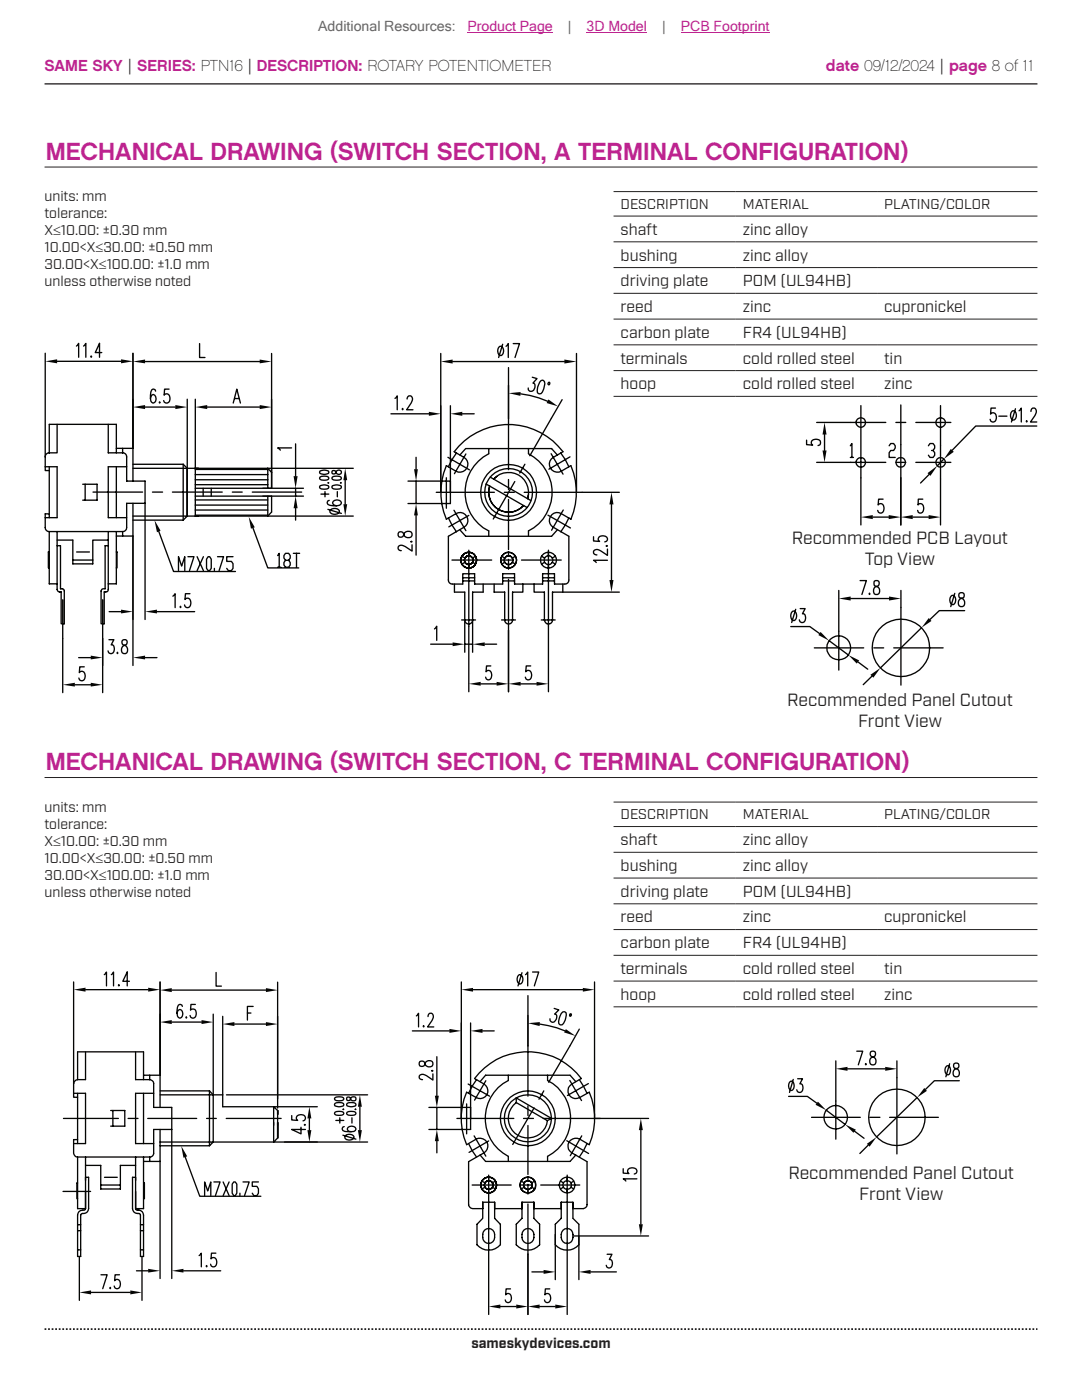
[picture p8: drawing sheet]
<svg xmlns="http://www.w3.org/2000/svg" width="216mm" height="279mm" viewBox="0 0 216 279" stroke-linecap="round" stroke-linejoin="round" font-family="sans-serif">
<path d="M8.9 16.7h198.1" fill="none" stroke="#231f20" stroke-width=".26"/>
<path d="M8.9 265.3h198.1" fill="none" stroke="#231f20" stroke-width=".35" stroke-dasharray=".4 .4 .4 .4 .4 .4" stroke-dashoffset=".7" stroke-linecap="butt"/>
<path d="M8.9 33.3h198.1" fill="none" stroke="#231f20" stroke-width=".2"/>
<path d="M87.9 70.5v27.8M90.3 72.2h22.3M115 70.5v27.8" fill="none" stroke="#040503" stroke-width=".27"/>
<g fill="#040503">
<path d="M87.9 72.2l2.4-.4v.8z"/>
<path d="M112.6 71.8l2.4 .4-2.4 .4z"/>
</g>
<path d="M9 70.5v20.7M11.4 72.1h12.8M26.5 70.5v19M99.6 69.2l.2-.1a.97 .97 0 0 1 .7 .7 .97 .97 0 0 1-.3 1l-.4 .1a1.19 1.19 0 0 1-.2-1.7zM100.3 68.7l-.8 2.6M101 69.1l.4-.5v2.7M102.4 68.6h1.3l-.9 2.7" fill="none" stroke="#040503" stroke-width=".27"/>
<path d="M9 72.1l2.4-.4v.8z" fill="#040503"/>
<path d="M24.2 71.7l2.3 .4-2.3 .4z" fill="#040503"/>
<path d="M15.2 69.1l.5-.6v2.8M16.7 69.1l.4-.6v2.8M18.2 71v.3l.1-.1M20.3 70.4h-1.3l.9-1.9v2.8M26.5 70.5v19M28.9 72.2h22.9M54.2 70.5v23.8" fill="none" stroke="#040503" stroke-width=".27"/>
<g fill="#040503">
<path d="M26.5 72.2l2.4-.4v.7z"/>
<path d="M51.8 71.8l2.4 .4-2.4 .3z"/>
</g>
<path d="M39.8 68.6v2.7h1.1M9.8 84.7h13.4M11.4 106.1h10.2M11.4 107.8h3.1M12.5 127.4v10.8M14.9 136.7h3.2M20.5 127.4v10.8" fill="none" stroke="#040503" stroke-width=".27"/>
<g fill="#040503">
<path d="M12.5 136.7l2.4-.4v.7z"/>
<path d="M18.1 136.3l2.4 .4-2.4 .3z"/>
</g>
<path d="M16.8 133.1h-.9l-.1 1.1a.59 .59 0 0 1 .6-.2 .59 .59 0 0 1 .5 .4 .94 .94 0 0 1-.7 1.5l-.3-.2-.2-.4M93.5 125v13M95.9 136.5h3.2M101.5 125.8v12.2" fill="none" stroke="#040503" stroke-width=".27"/>
<g fill="#040503">
<path d="M93.5 136.5l2.4-.4v.7z"/>
<path d="M99.1 136.1l2.4 .4-2.4 .3z"/>
</g>
<path d="M85.9 128.6h4.4M92.7 123.7v6.5M92.7 128.6h1.6M94.3 123.7v6.5M96.7 128.6h2.4M97.9 132.9h-.8l-.1 1.2a.56 .56 0 0 1 .6-.3 .56 .56 0 0 1 .4 .4 .95 .95 0 0 1-.7 1.5l-.2-.2-.2-.4" fill="none" stroke="#040503" stroke-width=".27"/>
<g fill="#040503">
<path d="M94.3 128.6l2.4-.4v.8z"/>
<path d="M90.3 128.2l2.4 .4-2.4 .4z"/>
</g>
<path d="M86.7 125.5l.4-.5v2.8M101.5 125.8v12.2M103.9 136.5h3.2M109.4 124.9v13.1" fill="none" stroke="#040503" stroke-width=".27"/>
<g fill="#040503">
<path d="M101.5 136.5l2.4-.4v.7z"/>
<path d="M107.1 136.1l2.3 .4-2.3 .3z"/>
</g>
<g fill="none" stroke="#040503" stroke-width=".27">
<path d="M81.4 96h6.7M83 91.3v2.3M83 96v4.5M87.1 98.3h11.5M89.1 92.9l1.9 1.1M89.4 91.3l4.3 2.5M91.1 90.4l-.9 1.3-.7 1.4M93 90.6l-2.3 3.9M100.6 98.3h2M104.6 98.3h11.5M112.3 90.1a13.6 13.6 0 0 0-21.7 0l2 1.2M81.4 100.5h6.7"/>
<path d="M83 102.9v7.9M89.5 103.4l.7 1.4 .9 1.3M90.2 111.8h7.9M90.3 116.6h2M90.6 101.8l2.4 4.1M90.7 118.2h2M91 102.5l-1.9 1.1M92.6 105.2l-3.1 1.8M93.5 102.9l-3.9 2.2M100.1 111.8h2M104.1 111.8h7.9M105.9 132.9h-.9l-.1 1.2a.59 .59 0 0 1 .6-.3 .59 .59 0 0 1 .5 .4 .94 .94 0 0 1-.7 1.5l-.3-.2-.2-.4"/>
</g>
<g fill="#040503">
<path d="M82.6 93.6h.8l-.4 2.4z"/>
<path d="M83 100.5l.4 2.4h-.8z"/>
</g>
<path d="M88.1 96h1.8v4.5h-1.8M89.1 92.9a13.6 13.6 0 0 0 0 10.7M89.1 95.3v6.1M116.2 98.3h7.4M79.6 106.2l-.2 .6a.56 .56 0 0 0 .5 .4 .56 .56 0 0 0 .6-.3 .94 .94 0 0 1 .7-.8 .94 .94 0 0 1 1 .4 .88 .88 0 0 1-.9 .9 .88 .88 0 0 1-.8-1 .66 .66 0 0 0-.9-.2zM82.1 108l.1 .1h-.3M82.2 108.7v1.3a3.4 3.4 0 0 0-2.3-1.2l-.5 .4v.3l.3 .3 .4 .1M89.5 107v8.8a.77 .77 0 0 0 .8 .8M90.7 116.6v1.6M112.3 118.2h11.3M122 100.7v15.1" fill="none" stroke="#040503" stroke-width=".27"/>
<g fill="#040503">
<path d="M122 98.3l.4 2.4h-.8z"/>
<path d="M121.6 115.8h.8l-.4 2.4z"/>
</g>
<g fill="none" stroke="#040503" stroke-width=".27">
<path d="M101.5 73.4v20.3M9 93.1h2.4v10.2h-2.4M9.8 90.4a.77 .77 0 0 0-.8 .8v2.7h.8M9.8 84.7v5.7M9.8 93.1v9.4M11.4 84.7v5.7h-1.6M91.8 90.8l1.1-1.3h17.2l1.1 1.3M92.6 91.3a1.59 1.59 0 0 1 .6 2.1 1.59 1.59 0 0 1-2.2 .6M97 96.6l8.2 4.7M97.5 89.5v1.1a8.6 8.6 0 0 0-4.7 7.7 8.6 8.6 0 0 0 4.7 7.7v1M97.7 97a4 4 0 0 0 1.8 4.7 4 4 0 0 0 5-.8M97.8 95.2l8.1 4.7"/>
<path d="M99.1 95.1l-.6 .5a4 4 0 0 1 5-.8 4 4 0 0 1 1.8 4.7l.2-.8M101.5 95.7v2M101.5 99.7v10M102.7 96.1l-4.3 7.5M104.7 92.7l-1 1.7M105.5 89.5v1.1a8.6 8.6 0 0 1 4.7 7.7 8.6 8.6 0 0 1-4.7 7.7v1M110 90.6l2.3 4M110 83.5l-4.3 7.5M111.9 90.4l.9 1.3 .7 1.4M112.3 90.1l-1.9 1.2a1.59 1.59 0 0 0-.6 2.1 1.59 1.59 0 0 0 2.2 .6l1.9-1.1a13.6 13.6 0 0 1 0 10.7l-1.9-1.1a1.57 1.57 0 0 0-2.2 .6 1.57 1.57 0 0 0 .6 2.1l3.1 1.8v8.8a.77 .77 0 0 1-.8 .8h-2.1v-2.1h-2.3v2.1h-5.6v-2.1h-2.4v2.1h-5.6v-2.1h-2.4v2.1M113.7 91.2l-4.2 2.4M9.8 106.1h1.6v11.5a.58 .58 0 0 0 .8 .5v6.4h.6v-6.6l-.2-.4h-.5v-8.6h-.7"/>
<path d="M9.8 110.2h-.1v3.1h.1M9.8 103.3v-.8h-.8v2.8a.77 .77 0 0 0 .8 .8M9.8 106.1v10.4h1.6M12.5 119.7v7.7M26.5 107v25.8M91 102.5a1.57 1.57 0 0 1 2.1 .6 1.57 1.57 0 0 1-.5 2.1M92.2 111l.6 .4M92.2 110.9a1.58 1.58 0 0 1 2.7 .2 1.58 1.58 0 0 1-1.3 2.3 1.58 1.58 0 0 1-1.6-2.1 1.59 1.59 0 0 1 2.6-.7 1.59 1.59 0 0 1-.5 2.7 1.59 1.59 0 0 1-2.2-1.5 1.58 1.58 0 0 1 2.2-1.5 1.58 1.58 0 0 1 .5 2.6 1.58 1.58 0 0 1-2.6-.6l-.1-.5zM92.3 115.9h2.4M92.3 115.3h2.4M92.8 112.2l-.6 .4M92.9 111.2a.87 .87 0 0 1 1.4 .3 .87 .87 0 0 1-.8 1.2 .87 .87 0 0 1-.8-1.2 .88 .88 0 0 1 1.5-.2 .88 .88 0 0 1-.4 1.4 .88 .88 0 0 1-1.2-.9 .87 .87 0 0 1 1.2-.9 .87 .87 0 0 1 .4 1.4 .87 .87 0 0 1-1.5-.2l-.1-.3z"/>
<path d="M93.5 110.2v.7zM93.5 112.7v.7zM93.5 109.8v15.2M94.3 112.2l.6 .4M94.9 111l-.6 .4M96.4 116.6v1.6h-2.1v5.5a.78 .78 0 0 1-.8 .8 .78 .78 0 0 1-.8-.8v-5.5M98.6 116.6v1.6h2.1v5.5a.78 .78 0 0 0 .8 .8 .78 .78 0 0 0 .8-.8v-5.5h2v-1.6M100.1 111l.6 .4M100.3 115.9h2.4M100.3 115.3h2.4M100.7 112.2l-.6 .4M101.5 110.2v.7z"/>
<path d="M101.5 112.7v.7zM101.5 111.6v2M101.5 115.6v10.2M102.2 112.2l.7 .4M102.9 111l-.7 .4M106.6 116.6v1.6h2v5.5a.81 .81 0 0 0 .8 .8 .81 .81 0 0 0 .8-.8v-5.5h2.1v-1.6M108 111l.7 .4M108.3 115.9h2.3M108.3 115.3h2.3M108.7 112.2l-.7 .4M109.3 102.8l4.5 2.6M109.4 110.2v.7z"/>
<path d="M109.4 112.7v.7zM109.4 109.8v15.1M110.2 112.2l.6 .4M110.8 111l-.6 .4M111.2 105.7l-1.1 1.3h-17.2l-1.1-1.3M112.4 101.8l-2.3 4M113.5 103.4l-1.6 2.7M118.4 107.1v.9l1.2 .1a.56 .56 0 0 1-.3-.6 .56 .56 0 0 1 .4-.5 .94 .94 0 0 1 1.5 .7l-.5 .4M121.1 108.9l.1 .1h-.3M121.2 111.8h-2.8l.6 .5M121.2 109.6v1.2l-1.3-.9a.8 .8 0 0 0-.9-.2 .8 .8 0 0 0-.6 .7l.3 .3h.4M15.7 131.2h2.4"/>
<path d="M20.5 127.4v5.4M28.9 131.2h2.4M92.1 123.7h2.8M100.1 123.7h2.8M108 123.7h2.8"/>
<circle cx="101.5" cy="98.3" r="5.6"/>
<circle cx="101.5" cy="98.3" r="4.8"/>
<circle cx="101.5" cy="111.8" r=".87"/>
<circle cx="101.5" cy="111.8" r="1.58"/>
<circle cx="109.4" cy="111.8" r=".88"/>
<circle cx="109.5" cy="111.8" r="1.59"/>
</g>
<path d="M92 104.3h.1" fill="none" stroke="#040503" stroke-width=".2"/>
<g fill="#040503">
<path d="M18.1 130.8l2.4 .4-2.4 .4z"/>
<path d="M26.5 131.2l2.4-.4v.8z"/>
</g>
<path d="M26.5 107v16.6M28.9 100.4v23.2M21.7 127.7h1l-.5 1h.3a1.08 1.08 0 0 1-.2 1.7 .57 .57 0 0 1-.7-.5M21.8 122.1h2.4M23.4 130.2v.2l.1-.1M24.4 127.8a.67 .67 0 0 0 .6 1 .83 .83 0 0 1 .5 .9 .83 .83 0 0 1-.8 .7 .94 .94 0 0 1-.4-1 .94 .94 0 0 1 .8-.7 .59 .59 0 0 0 0-1zM31.3 122.1h7.5" fill="none" stroke="#040503" stroke-width=".27"/>
<g fill="#040503">
<path d="M24.2 121.7l2.3 .4-2.3 .3z"/>
<path d="M28.9 122.1l2.4-.4v.7z"/>
</g>
<path d="M34.5 119l.4-.5v2.8M37.9 118.5h-.9l-.1 1.2a.59 .59 0 0 1 .6-.3 .59 .59 0 0 1 .5 .4 .94 .94 0 0 1-.7 1.5l-.3-.2-.2-.4M36 121v.3l.1-.2" fill="none" stroke="#040503" stroke-width=".27"/>
<path d="M49.6 103.1l1.2 2.1-.7 .3z" fill="#040503"/>
<path d="M53.4 93.5h17.1M68.9 95.8v4.8M50.5 105.4l2.9 7.9h6.2M53.4 103h17.1M55.4 110.9l.3-.5v2.8M55.4 113.2h.6M57 111.8l-.3-.4v-.5l.3-.5h.6l.3 .5v.5l-.3 .4h-.6l-.3 .5v.5l.3 .4h.6l.3-.4v-.5l-.3-.5M58.5 110.4h1.3M59.2 110.4v2.8" fill="none" stroke="#040503" stroke-width=".27"/>
<g fill="#040503">
<path d="M68.9 93.5l.4 2.3h-.8z"/>
<path d="M68.5 100.6h.8l-.4 2.4z"/>
</g>
<g fill="none" stroke="#040503" stroke-width=".27">
<path d="M52.4 97.4h8.2M52.4 99h8.2M59 88.6v6.4M59 97.4v1.6M63.9 97l.9-.2 .7 .2 .1 .3a1.33 1.33 0 0 1-1.8 0zM63.9 95.2l.7-.2a.8 .8 0 0 1 1 .5 1.33 1.33 0 0 1-1.8 0zM63.9 94l.7-.2 .9 .2v.5l-.7 .2a1.14 1.14 0 0 1-1-.4zM64 98.6h1.6M64.8 98.1v1M65.5 96.3l-.1 .1M65.7 99.9l-.3 .1-.1 .4a1.66 1.66 0 0 0 1.9 .5l.5-.1 .4-.4a.92 .92 0 0 0-.9-.6 .92 .92 0 0 0-.8 .6l.1 .3 .7 .2M66.3 97l.7-.2a1.14 1.14 0 0 1 1.1 .3v.2a1.39 1.39 0 0 1-1.9 0z"/>
<path d="M66.3 95.2l.7-.2a.83 .83 0 0 1 1.1 .5 1.39 1.39 0 0 1-1.9 0zM66.3 94v.5h.6a.7 .7 0 0 1 .4-.6 .7 .7 0 0 1 .8 .2 .58 .58 0 0 1-.6 .6 .58 .58 0 0 1-.5-.6l-.3-.2zM67.3 98.1v1M68 96.3l.1 .1h-.2M59 101.4v2.4M65.4 101.7l2.7 .8M66 101.7a1.24 1.24 0 0 1 1.7 .2v.3a1.2 1.2 0 0 1-1.9 0z"/>
</g>
<g fill="#040503">
<path d="M59 99l.4 2.4h-.8z"/>
<path d="M58.6 95h.8l-.4 2.4z"/>
</g>
<g fill="none" stroke="#040503" stroke-width=".27">
<path d="M18.6 98.2h9.9M21.6 93.1v10.2M23.2 93.1v10.2M30.4 98.2h2M34.4 98.2h9.9M36.6 92.7v11.1M37.4 93.5v9.5M46.4 98.2h1.9M50.3 98.2h9.9M53.4 99v4M54.2 99v3.2zM58.2 89.4h-2.8l.5 .4"/>
<path d="M25.3 100.4v4.9M26.5 100.4v6.6M35.6 113.9v-2.8l.6 1.9 .7-1.9v2.8M37.5 111.1h1.2l-.9 2.8M39.3 111.1l1.3 2.8M40.6 111.1l-1.3 2.8M41.5 111.1h.3l.4 .5v1.8l-.4 .5h-.3l-.3-.5v-1.8zM42.8 113.4v.5M43.4 111.1h1.2l-.9 2.8M46.5 111.1h-1.3v.9h1l.3 .5v.9l-.3 .5h-.6l-.4-.5"/>
</g>
<path d="M30.8 103.8l1.2 2.1-.7 .3z" fill="#040503"/>
<g fill="none" stroke="#040503" stroke-width=".27">
<path d="M26.5 79.7v9.8M37.4 79.7v13.8h-10.9M26.5 92.7h10.1M28.9 81.2h6.1M14.5 107.8v4.7h4v-4.7h3.1M14.5 111.8h4M15.3 110.2h2.5M20.5 119.7v7.7M21.6 103.3h3.7M23.2 110.2h.1v3.1h-.1M23.2 106.1v10.4h-1.6M23.2 107h3.3"/>
<path d="M24.5 106.1h-2.9v11.5l-.2 .5h-.6v6.4h-.6v-6.6a.55 .55 0 0 1 .8-.4v-8.6h.6M24.5 106.1v.9M25.3 105.3a.77 .77 0 0 1-.8 .8M26.5 103h10.9M31.7 106l2.9 8.1h12.4M39.6 103h-2.2l-.8 .8h-10.1M54.2 102.2l-.8 .8h-14.4"/>
</g>
<g fill="#040503">
<path d="M26.5 81.2l2.4-.4v.8z"/>
<path d="M35 80.8l2.4 .4-2.4 .4z"/>
</g>
<g fill="none" stroke="#040503" stroke-width=".27">
<path d="M31 78.1v-.3l-.5-.1a1.78 1.78 0 0 0-.5 1.8l.1 .6 .4 .3a.89 .89 0 0 0 .6-.8 .89 .89 0 0 0-.6-.9l-.4 .4-.1 .4M33.7 77.7h-.9v1.2a.59 .59 0 0 1 .5-.3 .59 .59 0 0 1 .5 .4 .84 .84 0 0 1 .1 1 .84 .84 0 0 1-1.1 .3l-.1-.4M39 79.7v13.8M54.2 79.7v17.7M16.5 96.6h2.9v3.2h-2.9M17 96.6v3.2M21.6 93.1h3.7M21.6 84.7v5.7h2.9M23.2 89.5h3.3v6.5M23.2 84.7v5.7M24.5 90.4a.77 .77 0 0 1 .8 .8v4.8h3.6v4.4h-3.6M24.5 89.5v.9"/>
<path d="M31.9 80.2v.2v-.1M36.6 92.7l.8 .8h2.2M39 99h15.2M39 97.4h15.2M39 93.7h14.4M39 94.7h14.4M39 95.7h14.4M39 96.7h14.4M39 99.8h14.4M41.3 81.2h10.5M53.4 93.5l.8 .8v3.1M53.4 93.5h-14.4v9.5"/>
<path d="M53.4 93.5v3.9M39 100.8h14.4M39 101.8h14.4M39 102.8h14.4"/>
</g>
<g fill="#040503">
<path d="M39 81.2l2.3-.4v.8z"/>
<path d="M51.8 80.8l2.4 .4-2.4 .4z"/>
</g>
<path d="M46.8 79.5h.9M101.5 76.9v6.6M103.9 78.6l3.6 .8 1.8 .7M112.2 79.8l-2.2 3.7M40.5 97.4v1.6M42.2 97.4v1.6M46.5 80.4l.8-2.7 .7 2.7" fill="none" stroke="#040503" stroke-width=".27"/>
<g fill="#040503">
<path d="M109.4 79.7l2 1.4-2.3-.7z"/>
<path d="M101.5 78.5l2.4-.3-.1 .8z"/>
</g>
<path d="M106.2 75.3l1 .3-.9 .9h.3a.99 .99 0 0 1 0 1.1 .99 .99 0 0 1-.9 .5l-.2-.3-.1-.4M108 76l.4-.1a1.41 1.41 0 0 1 .1 1.7l-.5 1h-.5a1.43 1.43 0 0 1-.1-1.7zM109.5 76.3l.2 .1-.2 .4-.2-.1zM78 82.6h7.6M87.9 81v17.3M89.9 81v17.3M92.2 82.6h2.4" fill="none" stroke="#040503" stroke-width=".27"/>
<g fill="#040503">
<path d="M89.9 82.6l2.3-.4v.8z"/>
<path d="M85.6 82.2l2.3 .4-2.3 .4z"/>
</g>
<g fill="none" stroke="#040503" stroke-width=".27">
<path d="M78.8 79.5l.5-.5v2.8M81.2 79.6l.1-.3a.59 .59 0 0 1 .9-.1 .59 .59 0 0 1 0 .8l-1.1 1.8h1.3M80.3 81.5v.3l.1-.2M169.8 84.3h6.9M171.8 95.4v9.4M178.8 84.3h1.9M179.7 95.4v9.4M182.7 84.3h7M174.2 103.2h3.1"/>
<circle cx="171.8" cy="84.3" r=".94"/>
</g>
<g fill="#040503">
<path d="M171.8 103.2l2.4-.4v.8z"/>
<path d="M177.3 102.8l2.4 .4-2.4 .4z"/>
</g>
<g fill="none" stroke="#040503" stroke-width=".27">
<path d="M163 92.3h13.7M163 84.3h6.8M164.5 86.7v3.2M169.7 89l.3-.5v2.8M169.7 91.3h.6M171.8 81v14.4M176.2 99.6h-.9l-.1 1.2a.59 .59 0 0 1 .6-.3 .59 .59 0 0 1 .5 .4 .94 .94 0 0 1-.7 1.5l-.3-.1-.2-.4M178.8 92.3h1.9M182.7 92.3h7"/>
<circle cx="171.8" cy="92.3" r=".95"/>
</g>
<g fill="#040503">
<path d="M164.5 84.3l.4 2.4h-.8z"/>
<path d="M164.1 89.9h.8l-.4 2.4z"/>
</g>
<g fill="none" stroke="#040503" stroke-width=".27">
<path d="M160.9 87.8v.9l1.3 .1a.59 .59 0 0 1-.3-.6 .59 .59 0 0 1 .4-.4 .86 .86 0 0 1 1-.1 .86 .86 0 0 1 .3 1l-.4 .2M179.7 88.7v6.7M185.4 94.7l-1.7 1.7M187.7 88.9v6.7M188.3 91.6l-1.3 1.3M198.6 81.4h-.9v1.3a.59 .59 0 0 1 .5-.3 .59 .59 0 0 1 .5 .4 .84 .84 0 0 1 0 1 .84 .84 0 0 1-1 .3l-.1-.4M199.3 83.1h1.6M201.9 82.1l.5-.1a1.16 1.16 0 0 1 0 1.8 .97 .97 0 0 1-.8-.7 .97 .97 0 0 1 .3-1zM202.6 81.6l-.8 2.6M203.3 82l.5-.6v2.8M204.9 83.9v.3l.1-.1M205.7 82.1l.1-.4a.6 .6 0 0 1 .9-.1 .6 .6 0 0 1 0 .9l-1.1 1.7h1.3"/>
<path d="M206.9 85h-12.2l-4.7 4.9"/>
</g>
<g fill="#040503">
<path d="M185.1 94.4l1.9-1.5-1.3 2.1z"/>
<path d="M189.7 89.6l.6 .6-2 1.4z"/>
</g>
<path d="M179.7 95.4v9.4M187.7 95.6v9.2M182.1 103.2h3.2" fill="none" stroke="#040503" stroke-width=".27"/>
<g fill="#040503">
<path d="M179.7 103.2l2.4-.4v.8z"/>
<path d="M185.3 102.8l2.4 .4-2.4 .4z"/>
</g>
<g fill="none" stroke="#040503" stroke-width=".27">
<path d="M177.4 89l.3-.5h.6l.3 .5v.4l-.3 .5h-.6l-.3 .5v.9h1.2M179.7 80.8v7.9M184.1 99.6h-.9v1.2a.53 .53 0 0 1 .8-.2 1.16 1.16 0 0 1-.2 1.8l-.6-.1-.1-.4M185.3 89l.3-.5h.6l.3 .5v.4l-.3 .5h-.3M186.2 89.9l.3 .5v.4l-.3 .5h-.6l-.3-.5M187.7 81v7.9M189.8 119l.2-.2a.97 .97 0 0 1 .7 .7 .97 .97 0 0 1-.3 1l-.4 .2a1.19 1.19 0 0 1-.2-1.7zM190.5 118.4l-.8 2.7M191.4 118.4a.66 .66 0 0 0 .5 1 .82 .82 0 0 1 .6 1 .82 .82 0 0 1-.8 .7 .94 .94 0 0 1-.5-1.1 .94 .94 0 0 1 .9-.7 .57 .57 0 0 0 .3-.5 .57 .57 0 0 0-.4-.5zM174 134.9l-1.8 1.7M183.9 125.3l-8.2 8M192.5 121.9h-5.1l-1.8 1.7"/>
<circle cx="179.7" cy="92.3" r=".97"/>
<circle cx="187.7" cy="92.3" r=".97"/>
<circle cx="187.7" cy="84.3" r=".96"/>
</g>
<g fill="#040503">
<path d="M173.7 134.7l2-1.4-1.4 2z"/>
<path d="M185.3 123.3l.6 .6-2 1.4z"/>
</g>
<g fill="none" stroke="#040503" stroke-width=".27">
<path d="M157.8 125h3.8l1.9 1.4M158.1 122.1l.4-.1a1.2 1.2 0 0 1 0 1.8h-.3a1.24 1.24 0 0 1-.1-1.7zM158.8 121.6l-.8 2.6M159.7 121.5h1l-.6 1h.3a1.08 1.08 0 0 1-.2 1.7 .57 .57 0 0 1-.7-.5M165.4 127.9l3.9 2.8M167.4 126v7.7M171.2 132.1l1.9 1.5M179.8 121.2v15.5"/>
<circle cx="167.4" cy="129.3" r="2.38"/>
</g>
<g fill="#040503">
<path d="M169.3 130.7l2.1 1.1-.4 .6z"/>
<path d="M163.7 126.1l1.7 1.8-2.1-1.2z"/>
</g>
<g fill="none" stroke="#040503" stroke-width=".27">
<path d="M167.4 117.8v8.2M169.7 119.4h7.7M179.8 117.8v3.4M162.5 129.3h9.8M174.4 129.3h1.9M178.3 129.3h9.9"/>
<circle cx="179.8" cy="129.3" r="5.7"/>
</g>
<g fill="#040503">
<path d="M167.4 119.4l2.3-.4v.9z"/>
<path d="M177.4 119l2.4 .4-2.4 .5z"/>
</g>
<path d="M171.6 115.9h1.3l-.9 2.7M173.5 118.4v.2l.1-.1M174.4 116v.5a.88 .88 0 0 0 .8 .7 .76 .76 0 0 1 .3 1.1 .76 .76 0 0 1-1.1 .2v-.1a.97 .97 0 0 1 .8-1.5 .61 .61 0 0 0-.1-1z" fill="none" stroke="#040503" stroke-width=".27"/>
<path d="M92.1 196v27.2M94.4 197.5h21.9M118.6 196v27.2" fill="none" stroke="#040503" stroke-width=".26"/>
<g fill="#040503">
<path d="M92.1 197.5l2.3-.3v.7z"/>
<path d="M116.3 197.2l2.3 .3-2.3 .4z"/>
</g>
<path d="M103.5 194.6l.4-.1a1.18 1.18 0 0 1 0 1.9h-.3a1.22 1.22 0 0 1-.1-1.8zM104.2 194.1l-.8 2.7M104.9 194.5l.4-.5v2.8M106.3 194h1.2l-.9 2.8M31.9 231.8v23.4M34.3 225.4v29.8M27.2 253.6h2.4M36.6 253.6h7.4" fill="none" stroke="#040503" stroke-width=".26"/>
<g fill="#040503">
<path d="M29.6 253.2l2.3 .4-2.3 .4z"/>
<path d="M34.3 253.6l2.3-.4v.8z"/>
</g>
<path d="M39.7 250.6l.5-.5v2.7M41.2 252.6v.2l.1-.1M43.1 250.1h-.9l-.1 1.1a.58 .58 0 0 1 .6-.2 .58 .58 0 0 1 .5 .4 .93 .93 0 0 1-.7 1.4l-.3-.1-.2-.4M97.5 249.4v12.9M105.3 250.3v12M99.8 260.7h3.2" fill="none" stroke="#040503" stroke-width=".26"/>
<g fill="#040503">
<path d="M97.5 260.7l2.3-.4v.8z"/>
<path d="M103 260.3l2.3 .4-2.3 .4z"/>
</g>
<path d="M101.9 257.2h-.9l-.1 1.2a.58 .58 0 0 1 .6-.3 .58 .58 0 0 1 .5 .4 .83 .83 0 0 1 0 1.1 .83 .83 0 0 1-1 .2l-.2-.4M105.3 250.3v12M113.2 249.4v12.9M107.7 260.7h3.1" fill="none" stroke="#040503" stroke-width=".26"/>
<g fill="#040503">
<path d="M105.3 260.7l2.4-.4v.8z"/>
<path d="M110.8 260.3l2.4 .4-2.4 .4z"/>
</g>
<path d="M15.8 250.8v8.7M18.2 257.9h7.8M28.3 250.8v8.7M109.7 257.2h-.9l-.1 1.2a.58 .58 0 0 1 .6-.3 .58 .58 0 0 1 .5 .4 .83 .83 0 0 1 0 1.1 .83 .83 0 0 1-1 .2l-.2-.4" fill="none" stroke="#040503" stroke-width=".26"/>
<g fill="#040503">
<path d="M15.8 257.9l2.4-.4v.8z"/>
<path d="M26 257.5l2.3 .4-2.3 .4z"/>
</g>
<path d="M14.7 196v20.3M17.1 197.5h12.5M31.9 196v18.6M15.5 209.9h13.1M12.7 223.2h10.9M25.6 223.2h1.9M29.5 223.2h9.7M41.2 223.2h2M45.1 223.2h11M20.1 254.4h1.3l-.9 2.8M22 256.9v.3l.1-.2M23.8 254.4h-.8l-.1 1.2a.58 .58 0 0 1 .5-.3 .58 .58 0 0 1 .5 .4 .93 .93 0 0 1-.7 1.5l-.2-.2-.2-.3" fill="none" stroke="#040503" stroke-width=".26"/>
<g fill="#040503">
<path d="M14.7 197.5l2.4-.4v.8z"/>
<path d="M29.6 197.1l2.3 .4-2.3 .4z"/>
</g>
<g fill="none" stroke="#040503" stroke-width=".26">
<path d="M20.8 194.5l.4-.5v2.8M22.2 194.5l.5-.5v2.8M23.7 196.5v.3l.1-.2M25.8 195.8h-1.3l.9-1.8v2.8M14.7 218.2h2.4M15.5 215.5h1.6M87.2 210.9v7.8M93.1 218a13.2 13.2 0 0 0 0 10.4M94.7 215.2a13.3 13.3 0 0 1 21.3 0l-1.9 1.1a1.56 1.56 0 0 0-.6 2.2 1.56 1.56 0 0 0 2.2 .5M101.4 215.6a8.5 8.5 0 0 0 0 15.2M105.3 208.7v10.1M108.5 217.7l-1 1.7"/>
<path d="M109.3 215.6a8.5 8.5 0 0 1 0 15.2M113.7 215.6l2.3 4M113.7 214.6l1.2 1.3M113.7 208.7l-4.2 7.3M117.4 216.3l-4.2 2.3M12.6 237.8h5.5M14.7 228.2h2.4M15.5 230.9h1.6M85.6 221h6.6M85.6 225.4h6.6M87.2 221v4.4M87.2 227.7v2.4"/>
<path d="M91.2 223.2h11.3M93.1 220.3v6M93.9 221v4.4M94.2 236.5h7.8M104 236.5h1.9M104.5 223.2h1.9M105.3 220.7v1.9M105.3 224.6v9.8M105.3 236.4v1.9M106.6 221.1l-4.3 7.3M107.9 236.5h7.8M108.4 223.2h11.4"/>
<path d="M113.1 227.7l4.3 2.5M114.9 230.5l-1.2 1.3M115.7 227.3a1.58 1.58 0 0 0-2.2 .6 1.58 1.58 0 0 0 .6 2.2l3 1.7M116.1 226.7l-2.3 3.9M15.5 241.2h1.6M16.5 242.2h.3M16.5 241.5h.3M105.3 240.3v10M110.8 248.4a3.2 3.2 0 0 0 4.7 0M114.3 241.2h2.1M114.3 243.1l1.2 1.2"/>
<circle cx="105.3" cy="223.2" r="5.5"/>
<circle cx="113.2" cy="236.5" r="1.56"/>
</g>
<g fill="#040503">
<path d="M87.2 225.4l.4 2.3h-.8z"/>
<path d="M86.8 218.7h.8l-.4 2.3z"/>
</g>
<g fill="none" stroke="#040503" stroke-width=".26">
<path d="M31.9 196v18.6M34.3 197.6h18.8M55.4 196v25.1M105.3 198.7v10M15.5 209.9v5.6a.93 .93 0 0 0-.8 .8v2.7h.8M15.5 218.2v9.2M83.8 211.9l-.2 .6a.59 .59 0 0 0 .5 .3 .59 .59 0 0 0 .6-.2 .89 .89 0 0 1 .7-.9 .89 .89 0 0 1 1 .4 .84 .84 0 0 1-.9 .9 .84 .84 0 0 1-.8-1 .69 .69 0 0 0-.9-.1zM86.2 213.6l.2 .1h-.3M86.4 214.3v1.3a3.2 3.2 0 0 0-2.2-1.2l-.4 .2-.2 .5 .3 .3 .4 .1M93.4 216.3l4.3 2.5M94.7 215.2l1.9 1.1a1.56 1.56 0 0 1 .5 2.2 1.56 1.56 0 0 1-2.1 .5l-1.9-1M95.1 215.5l-1.6 2.7"/>
<path d="M96.9 215.7l-2.2 3.9M101.4 214.6v1M109.3 214.6v1M113.7 214.6h-16.8l-1.1 1.3M115.6 215.5l1.5 2.7M115.7 219l1.9-1a13.2 13.2 0 0 1 0 10.4l-1.9-1.1M15.5 228.2v-.8h-.8v2.8a.83 .83 0 0 0 .8 .7v10.3M15.5 236.1h-.1v3.1h.1M92.2 221h1.7M92.2 225.4h1.7M93.1 228.4l1.9-1.1a1.58 1.58 0 0 1 2.2 .6 1.58 1.58 0 0 1-.6 2.2l-3.1 1.7v8.6a.93 .93 0 0 0 .8 .8h2v-1.3M93.5 228.2l.7 1.4 .9 1.3"/>
<path d="M94.6 226.7l2.3 4M95.8 230.5l1.1 1.3h16.8M96.1 235.7l.7 .4M96.2 235.6a1.57 1.57 0 0 1 2.7 .1 1.57 1.57 0 0 1-1.2 2.4 1.57 1.57 0 0 1-1.7-2.1 1.58 1.58 0 0 1 2.6-.6 1.58 1.58 0 0 1-.5 2.6 1.58 1.58 0 0 1-2.2-1.5 1.57 1.57 0 0 1 2.2-1.5 1.57 1.57 0 0 1 .5 2.6 1.57 1.57 0 0 1-2.6-.6l-.1-.5zM96.3 239.9h2.4M96.8 236.9l-.7 .4M96.9 235.9a.86 .86 0 0 1 1.4 .2 .86 .86 0 0 1-.7 1.2 .86 .86 0 0 1-.9-1.1 .87 .87 0 0 1 1.4-.4 .87 .87 0 0 1 0 1.4 .87 .87 0 0 1-1.4-.3 .87 .87 0 0 1 .8-1.3 .87 .87 0 0 1 .8 1.2 .87 .87 0 0 1-1.4 .3 .85 .85 0 0 1 0-1.2zM97.5 234.9v.7zM97.5 237.4v.7zM97.5 227.7l-3.9 2.3M97.5 234.5v14.9M98.3 236.9l.6 .4"/>
<path d="M98.7 239.9v3.2l1.1 1.2v4.1a3.1 3.1 0 0 1-4.6 0v-4.1l1.1-1.2v-3.2M98.7 239.9v1.3h5.5M98.9 235.7l-.6 .4M101.4 230.8v1M104 235.7l.6 .4M104.2 239.9h2.3v3.2l1.2 1.2v4.1a3.1 3.1 0 0 1-4.7 0v-4.1l1.2-1.2zM104.6 236.9l-.6 .4M105.3 234.9v.7zM105.3 237.4v.7zM106.1 236.9l.6 .4M106.5 239.9v1.3h5.5M106.7 235.7l-.6 .4"/>
<path d="M109.3 230.8v1M111.8 235.7l.6 .4M112.4 236.9l-.6 .4M113.2 234.9v.7zM113.2 237.4v.7zM113.2 234.5v14.9M113.9 236.9l.6 .4M114.3 239.9v3.2M114.5 235.7l-.6 .4M117.1 231.8v8.6a.83 .83 0 0 1-.7 .8M117.1 228.2l-1.5 2.7M15.5 249.4h.6"/>
<path d="M15.5 244.4h.6M15.5 245.6h.6M16.5 241.5a.98 .98 0 0 0-1 1v8.3h.6v-8.3l.4-.3M96.7 245.5a1.19 1.19 0 0 1 1.3-.2 1.19 1.19 0 0 1 .7 1.1 1.28 1.28 0 0 1-.4 1.5 1.28 1.28 0 0 1-1.6-.1 1.93 1.93 0 0 1 0-2.3zM104.5 245.5a1.19 1.19 0 0 1 1.3-.2 1.19 1.19 0 0 1 .7 1.1 1.28 1.28 0 0 1-.4 1.5 1.28 1.28 0 0 1-1.6-.1 1.92 1.92 0 0 1 0-2.3zM112.3 245.5a1.15 1.15 0 0 1 1.3-.2 1.15 1.15 0 0 1 .7 1.1 1.29 1.29 0 0 1-.2 1.3 1.29 1.29 0 0 1-1.4 .4 1.78 1.78 0 0 1-.4-2.6zM114.3 241.2v-1.3h-2.3v3.2l-1.2 1.2v4.1M115.5 244.3v4.1"/>
<circle cx="105.3" cy="236.5" r="1.56"/>
<circle cx="105.3" cy="236.5" r=".86"/>
<circle cx="113.2" cy="236.5" r=".86"/>
</g>
<path d="M96 229.1h.1" fill="none" stroke="#040503" stroke-width=".2"/>
<g fill="#040503">
<path d="M31.9 197.6l2.4-.4v.8z"/>
<path d="M53.1 197.2l2.3 .4-2.3 .4z"/>
</g>
<path d="M43.1 194.1v2.7h1.1M44.4 202.8v15.7M46.8 204.4h6.3M55.4 202.8v16.5" fill="none" stroke="#040503" stroke-width=".26"/>
<g fill="#040503">
<path d="M44.4 204.4l2.4-.4v.8z"/>
<path d="M53.1 204l2.3 .4-2.3 .4z"/>
</g>
<path d="M42.5 218.5h1.9M49.4 202.2h.7M50.5 200.9h-1.1v2.7M40.8 238.6v-2.7l.6 1.8 .7-1.8v2.7M42.7 235.9h1.2l-.9 2.7M44.5 235.9l1.2 2.7M45.7 235.9l-1.2 2.7M46.6 235.9h.3l.4 .4v1.8l-.4 .5h-.3l-.3-.5v-1.8zM47.9 238.1v.5M48.5 235.9h1.2l-.9 2.7M51.6 235.9h-1.3v.9h1l.3 .4v.9l-.3 .5h-.7l-.3-.5" fill="none" stroke="#040503" stroke-width=".26"/>
<path d="M36.2 228.7l1.2 2.1-.8 .2z" fill="#040503"/>
<g fill="none" stroke="#040503" stroke-width=".26">
<path d="M17.1 218.2v10M27.1 218.2v10h3.6M28.6 218.2v10M31.9 217.7h9.9v11h-9.9M31.9 202.4v12.2M31.9 218.5h10.6M34.3 204h5.9M42.5 202.4v25.5l-.7 .8M44.4 218.5v2.4M17.1 235.6v-.6h.6v6.2a.98 .98 0 0 1-.9 1M17.1 232.6h3v4.7h3.9v-4.7h3.1M20.1 236.5h3.9"/>
<path d="M20.9 235h2.5M27.1 230.9h-10v10.3v-3.4M27.1 235.6v-.6h-.7v6.2a1.03 1.03 0 0 0 1.3 1l.3 .3v8.3h.6v-8.3a1.01 1.01 0 0 0-1.2-1l-.3-.1v-.2M27.1 230.9v10.3M28.6 236.1h.2v3.1h-.2M28.6 230.9v10.3h-1.5M29.9 230.9v.9M30.7 225.4v4.8a.75 .75 0 0 1-.8 .7h-2.8M30.7 221h3.6M31.9 227.9h22.7M31.9 225.4v6.4h-3.3M37 230.9l2.9 7.8h12.2"/>
<path d="M17.1 241.2l-.3 .3M28 249.4h.6M28 244.4h.6M28 245.6h.6"/>
</g>
<g fill="#040503">
<path d="M31.9 204l2.4-.4v.8z"/>
<path d="M40.2 203.6l2.3 .4-2.3 .4z"/>
</g>
<g fill="none" stroke="#040503" stroke-width=".26">
<path d="M17.1 209.9v5.6M27.1 209.9v5.6h2.8M27.1 218.2h3.6M28.6 209.9v5.6M28.6 214.6h3.3v6.4M29.9 215.5a.83 .83 0 0 1 .8 .8v4.7M29.9 214.6v.9M36.4 200.9l-.1-.3-.4-.1a1.61 1.61 0 0 0-.6 1.8l.1 .5 .5 .4a.9 .9 0 0 0 .6-.9 .9 .9 0 0 0-.6-.8l-.5 .4-.1 .4M37.2 202.9v.3l.1-.1M39 200.5h-.9l-.1 1.1a.62 .62 0 0 1 1.1 .1 .93 .93 0 0 1-.7 1.5l-.3-.1-.2-.4M41.8 217.7l.7 .8M45.2 218.5h28.2"/>
<path d="M22.1 221.6h2.8v3.1h-2.8M22.5 221.6v3.1M34.3 221v4.4h-3.6M54.6 224v3.9M55.4 224v3.1M56.8 227.9h16.6M71.8 220.9v4.6"/>
</g>
<g fill="#040503">
<path d="M71.8 218.5l.4 2.4h-.8z"/>
<path d="M71.4 225.5h.8l-.4 2.4z"/>
</g>
<g fill="none" stroke="#040503" stroke-width=".26">
<path d="M66.8 219.1l.7-.2a.81 .81 0 0 1 1.1 .4 1.37 1.37 0 0 1-1.9 0zM69.3 219v.6h.5a.69 .69 0 0 1 .4-.7 .69 .69 0 0 1 .8 .3 .57 .57 0 0 1-.6 .5 .57 .57 0 0 1-.5-.6l-.3-.2zM103 219.1l7.1 4.1-.9 .4a3.9 3.9 0 0 1-5.8 3 3.9 3.9 0 0 1-.4-6.6zM44.4 220.9h10.2l.8 .7v3M55.4 227.1l-.8 .8h8.7M61.7 223.2v2.3M63.3 220.9h-8.7v3.7M66.8 222l.7-.2a.81 .81 0 0 1 1.1 .4 1.37 1.37 0 0 1-1.9 0zM66.8 220.2l.7-.2a.78 .78 0 0 1 1.1 .5l-.4 .3-.7 .1-.7-.2zM67 223.6h1.6M67.8 223.1v1M68.4 226.6l2.6 .7"/>
<path d="M68.5 221.3l.1 .1h-.2M68.7 224.8l-.3 .1-.1 .5 .1 .2 .4 .2a3.4 3.4 0 0 0 2.1-.2l.1-.2a.9 .9 0 0 0-.8-.7 .9 .9 0 0 0-.9 .7l.4 .4h.4M68.9 226.6a1.22 1.22 0 0 1 1.7 .2v.3a1.14 1.14 0 0 1-1.8 0zM69.3 222l.7-.2a.81 .81 0 0 1 1 .4 1.37 1.37 0 0 1-1.8 0zM69.3 220.2l.7-.2a.78 .78 0 0 1 1 .5l-.3 .3-.7 .1-.7-.2zM70.2 223.1v1M70.9 221.3l.1 .1h-.2M103 220l6.2 3.6"/>
<circle cx="105.4" cy="223.2" r="4.7"/>
</g>
<g fill="#040503">
<path d="M61.7 220.9l.4 2.3h-.8z"/>
<path d="M61.3 225.5h.8l-.4 2.4z"/>
</g>
<path d="M105.3 202.7v6M107.7 204.4l3.4 .7 1.6 .6M115.6 205.4l-1.9 3.3M58.2 222.6v.9l1.2 .1a.58 .58 0 0 1-.3-.6 .58 .58 0 0 1 .4-.5 .82 .82 0 0 1 1.1 0 .82 .82 0 0 1 .2 1l-.3 .2M60.1 225v1.3l-1.9-.9h2.7M60.8 224.4l.1 .1h-.2" fill="none" stroke="#040503" stroke-width=".26"/>
<g fill="#040503">
<path d="M112.9 205.4l1.9 1.4-2.2-.8z"/>
<path d="M105.3 204.2l2.4-.2v.8z"/>
</g>
<path d="M82.3 205.7h7.4M92.1 204.2v19M93.9 204.2v19M96.3 205.7h2.3M110.6 201.2l.9 .4-.8 .8h.2a1.06 1.06 0 0 1-.7 1.6 .57 .57 0 0 1-.5-.7M112.3 202h.4a1.4 1.4 0 0 1 .1 1.6l-.6 .9h-.5a1.41 1.41 0 0 1 0-1.7zM113.7 202.3l.3 .1-.3 .4z" fill="none" stroke="#040503" stroke-width=".26"/>
<g fill="#040503">
<path d="M93.9 205.7l2.4-.4v.8z"/>
<path d="M89.7 205.3l2.4 .4-2.4 .4z"/>
</g>
<path d="M83.1 202.7l.4-.5v2.7M84.5 204.7v.2l.1-.1M85.4 202.9l.1-.4a.59 .59 0 0 1 .9-.1 .59 .59 0 0 1 0 .9l-1.1 1.6h1.3M118.6 223.2h10.8M127.9 225.5v18.8M114.3 246.7h15.1" fill="none" stroke="#040503" stroke-width=".26"/>
<g fill="#040503">
<path d="M127.9 223.2l.4 2.3h-.8z"/>
<path d="M127.5 244.3h.8l-.4 2.4z"/>
</g>
<path d="M124.4 233.2v.9l1.1 .1a.58 .58 0 0 1-.3-.6 .58 .58 0 0 1 .4-.4 .93 .93 0 0 1 1.5 .7l-.1 .2-.4 .2M127.1 235.3h-2.7l.5 .4M106.1 253.8h2.4M110.8 246.4v9M115.5 246.7v8.7M117.8 253.8h5.2" fill="none" stroke="#040503" stroke-width=".26"/>
<g fill="#040503">
<path d="M108.5 253.4l2.3 .4-2.3 .4z"/>
<path d="M115.5 253.8l2.3-.4v.8z"/>
</g>
<path d="M183 219l-8.1 7.9M188.8 212.8l.2-.1 .4 .1a1.29 1.29 0 0 1-.1 1.7h-.3a1.17 1.17 0 0 1-.2-1.7zM189.5 212.3l-.8 2.6M190.4 212.3a.65 .65 0 0 0 .5 1 .81 .81 0 0 1 .6 .9 .81 .81 0 0 1-.9 .7 .92 .92 0 0 1-.4-1 .92 .92 0 0 1 .9-.7 .56 .56 0 0 0 .2-.6 .56 .56 0 0 0-.3-.4zM191.4 215.7h-5l-1.7 1.7M173.2 228.5l-1.6 1.7M121.1 250.3h1l-.5 1.1h.2a.94 .94 0 0 1 .4 1 .94 .94 0 0 1-.8 .6l-.3-.1-.1-.4" fill="none" stroke="#040503" stroke-width=".26"/>
<g fill="#040503">
<path d="M173 228.3l1.9-1.4-1.4 1.9z"/>
<path d="M184.4 217.1l.6 .6-2 1.3z"/>
</g>
<g fill="none" stroke="#040503" stroke-width=".26">
<path d="M157.4 218.8h3.7l1.9 1.4M157.6 215.9l.2-.1a.97 .97 0 0 1 .7 .9 .97 .97 0 0 1-.7 .9 1.22 1.22 0 0 1-.2-1.7zM158.3 215.4l-.8 2.6M159.2 215.3h.9l-.5 1h.3a1.06 1.06 0 0 1-.2 1.7 .56 .56 0 0 1-.7-.5M166.8 219.7v7.6M179 215.1v15.2M164.9 221.6l3.7 2.8M170.5 225.8l1.9 1.4"/>
<circle cx="166.8" cy="223" r="2.34"/>
</g>
<g fill="#040503">
<path d="M168.6 224.4l2.2 1.1-.5 .6z"/>
<path d="M163.2 219.9l1.7 1.7-2.2-1.1z"/>
</g>
<g fill="none" stroke="#040503" stroke-width=".26">
<path d="M166.8 211.7v8M169.1 213.3h7.5M179 211.7v3.4M161.9 223h9.8M173.6 223h2M177.5 223h9.7"/>
<circle cx="179" cy="223" r="5.6"/>
</g>
<g fill="#040503">
<path d="M166.8 213.3l2.3-.4v.8z"/>
<path d="M176.6 212.9l2.4 .4-2.4 .4z"/>
</g>
<path d="M171 209.8h1.1l-.8 2.7M172.8 212.3v.2v-.1M173.7 209.9a.69 .69 0 0 0 .6 1.1 .76 .76 0 0 1 .5 1 .76 .76 0 0 1-1.1 .4l-.1-.1a.95 .95 0 0 1 .8-1.5 .6 .6 0 0 0-.1-1z" fill="none" stroke="#040503" stroke-width=".26"/>
<g fill="none" stroke="#231f20" stroke-width=".2">
<path d="M122.4 38.2h84.6M122.4 43.1h84.6M122.4 48.3h84.6M122.4 53.4h84.6M122.4 58.5h84.6M122.4 63.7h84.6M122.4 68.8h84.6M122.4 74h84.6M122.4 79.1h84.6M8.9 155.2h198.1M122.4 160.1h84.6M122.4 165h84.6"/>
<path d="M122.4 170.1h84.6M122.4 175.2h84.6M122.4 180.4h84.6M122.4 185.5h84.6M122.4 190.7h84.6M122.4 195.8h84.6M122.4 200.9h84.6"/>
</g>
<path d="M93.3 6.5h17M117.1 6.5h12M135.8 6.5h17.8" fill="none" stroke="#bd238f" stroke-width=".2"/>
<g font-size="4.9" fill="#bd238f">
<text x="9.1" y="31.9">MECHANICAL DRAWING (SWITCH SECTION, A TERMINAL CONFIGURATION)</text>
<text x="9.1" y="153.8">MECHANICAL DRAWING (SWITCH SECTION, C TERMINAL CONFIGURATION)</text>
</g>
<g font-size="3.5" fill="#231f20">
<text x="158" y="108.6">Recommended PCB Layout</text>
<text x="172.6" y="112.8">Top View</text>
<text x="157.1" y="140.9">Recommended Panel Cutout</text>
<text x="171.2" y="145.2">Front View</text>
<text x="157.3" y="235.3">Recommended Panel Cutout</text>
<text x="171.5" y="239.6">Front View</text>
</g>
<g font-size="3.2" fill="#bd238f">
<text x="8.9" y="14.3">SAME SKY | SERIES: PTN16 | DESCRIPTION: ROTARY POTENTIOMETER</text>
<text x="164.8" y="14.3">date 09/12/2024 | page 8 of 11</text>
</g>
<g font-size="3.2" fill="#231f20">
<text x="123.8" y="46.8">shaft</text>
<text x="148.2" y="46.8">zinc alloy</text>
<text x="123.8" y="52">bushing</text>
<text x="148.2" y="52">zinc alloy</text>
<text x="123.8" y="57.1">driving plate</text>
<text x="148.2" y="57.1">POM (UL94HB)</text>
<text x="123.8" y="62.3">reed</text>
<text x="148.2" y="62.3">zinc</text>
<text x="176.4" y="62.3">cupronickel</text>
<text x="123.8" y="67.4">carbon plate</text>
<text x="148.2" y="67.4">FR4 (UL94HB)</text>
<text x="123.8" y="72.5">terminals</text>
<text x="123.8" y="77.7">hoop</text>
<text x="148.2" y="72.5">cold rolled steel</text>
<text x="148.2" y="77.7">cold rolled steel</text>
<text x="176.4" y="72.5">tin</text>
<text x="176.4" y="77.7">zinc</text>
<text x="123.8" y="168.7">shaft</text>
<text x="123.8" y="173.8">bushing</text>
<text x="148.2" y="168.7">zinc alloy</text>
<text x="148.2" y="173.8">zinc alloy</text>
<text x="123.8" y="179">driving plate</text>
<text x="148.2" y="179">POM (UL94HB)</text>
<text x="123.8" y="184.1">reed</text>
<text x="148.2" y="184.1">zinc</text>
<text x="176.4" y="184.1">cupronickel</text>
<text x="123.8" y="189.2">carbon plate</text>
<text x="148.2" y="189.2">FR4 (UL94HB)</text>
<text x="123.8" y="194.4">terminals</text>
<text x="148.2" y="194.4">cold rolled steel</text>
<text x="176.4" y="194.4">tin</text>
<text x="123.8" y="199.5">hoop</text>
<text x="148.2" y="199.5">cold rolled steel</text>
<text x="176.4" y="199.5">zinc</text>
</g>
<g font-size="2.8" fill="#63676b">
<text x="63.5" y="6.1">Additional Resources:</text>
<text x="113.3" y="6.1">|</text>
<text x="132.1" y="6.1">|</text>
</g>
<g font-size="2.8" fill="#bd238f">
<text x="93.3" y="6.1">Product Page</text>
<text x="117.1" y="6.1">3D Model</text>
<text x="135.8" y="6.1">PCB Footprint</text>
</g>
<g font-size="2.8" fill="#231f20">
<text x="8.9" y="40.2">units: mm</text>
<text x="123.8" y="41.7">DESCRIPTION</text>
<text x="148.2" y="41.7">MATERIAL</text>
<text x="176.4" y="41.7">PLATING/COLOR</text>
<text x="8.9" y="43.6">tolerance:</text>
<text x="8.9" y="47">X≤10.00: ±0.30 mm</text>
<text x="8.9" y="50.4">10.00&lt;X≤30.00: ±0.50 mm</text>
<text x="8.9" y="53.8">30.00&lt;X≤100.00: ±1.0 mm</text>
<text x="8.9" y="57.1">unless otherwise noted</text>
<text x="8.9" y="162">units: mm</text>
<text x="8.9" y="165.4">tolerance:</text>
<text x="123.8" y="163.5">DESCRIPTION</text>
<text x="148.2" y="163.5">MATERIAL</text>
<text x="176.4" y="163.5">PLATING/COLOR</text>
<text x="8.9" y="168.8">X≤10.00: ±0.30 mm</text>
<text x="8.9" y="172.2">10.00&lt;X≤30.00: ±0.50 mm</text>
<text x="8.9" y="175.6">30.00&lt;X≤100.00: ±1.0 mm</text>
<text x="8.9" y="179">unless otherwise noted</text>
<text x="94.1" y="269">sameskydevices.com</text>
</g>
</svg>
